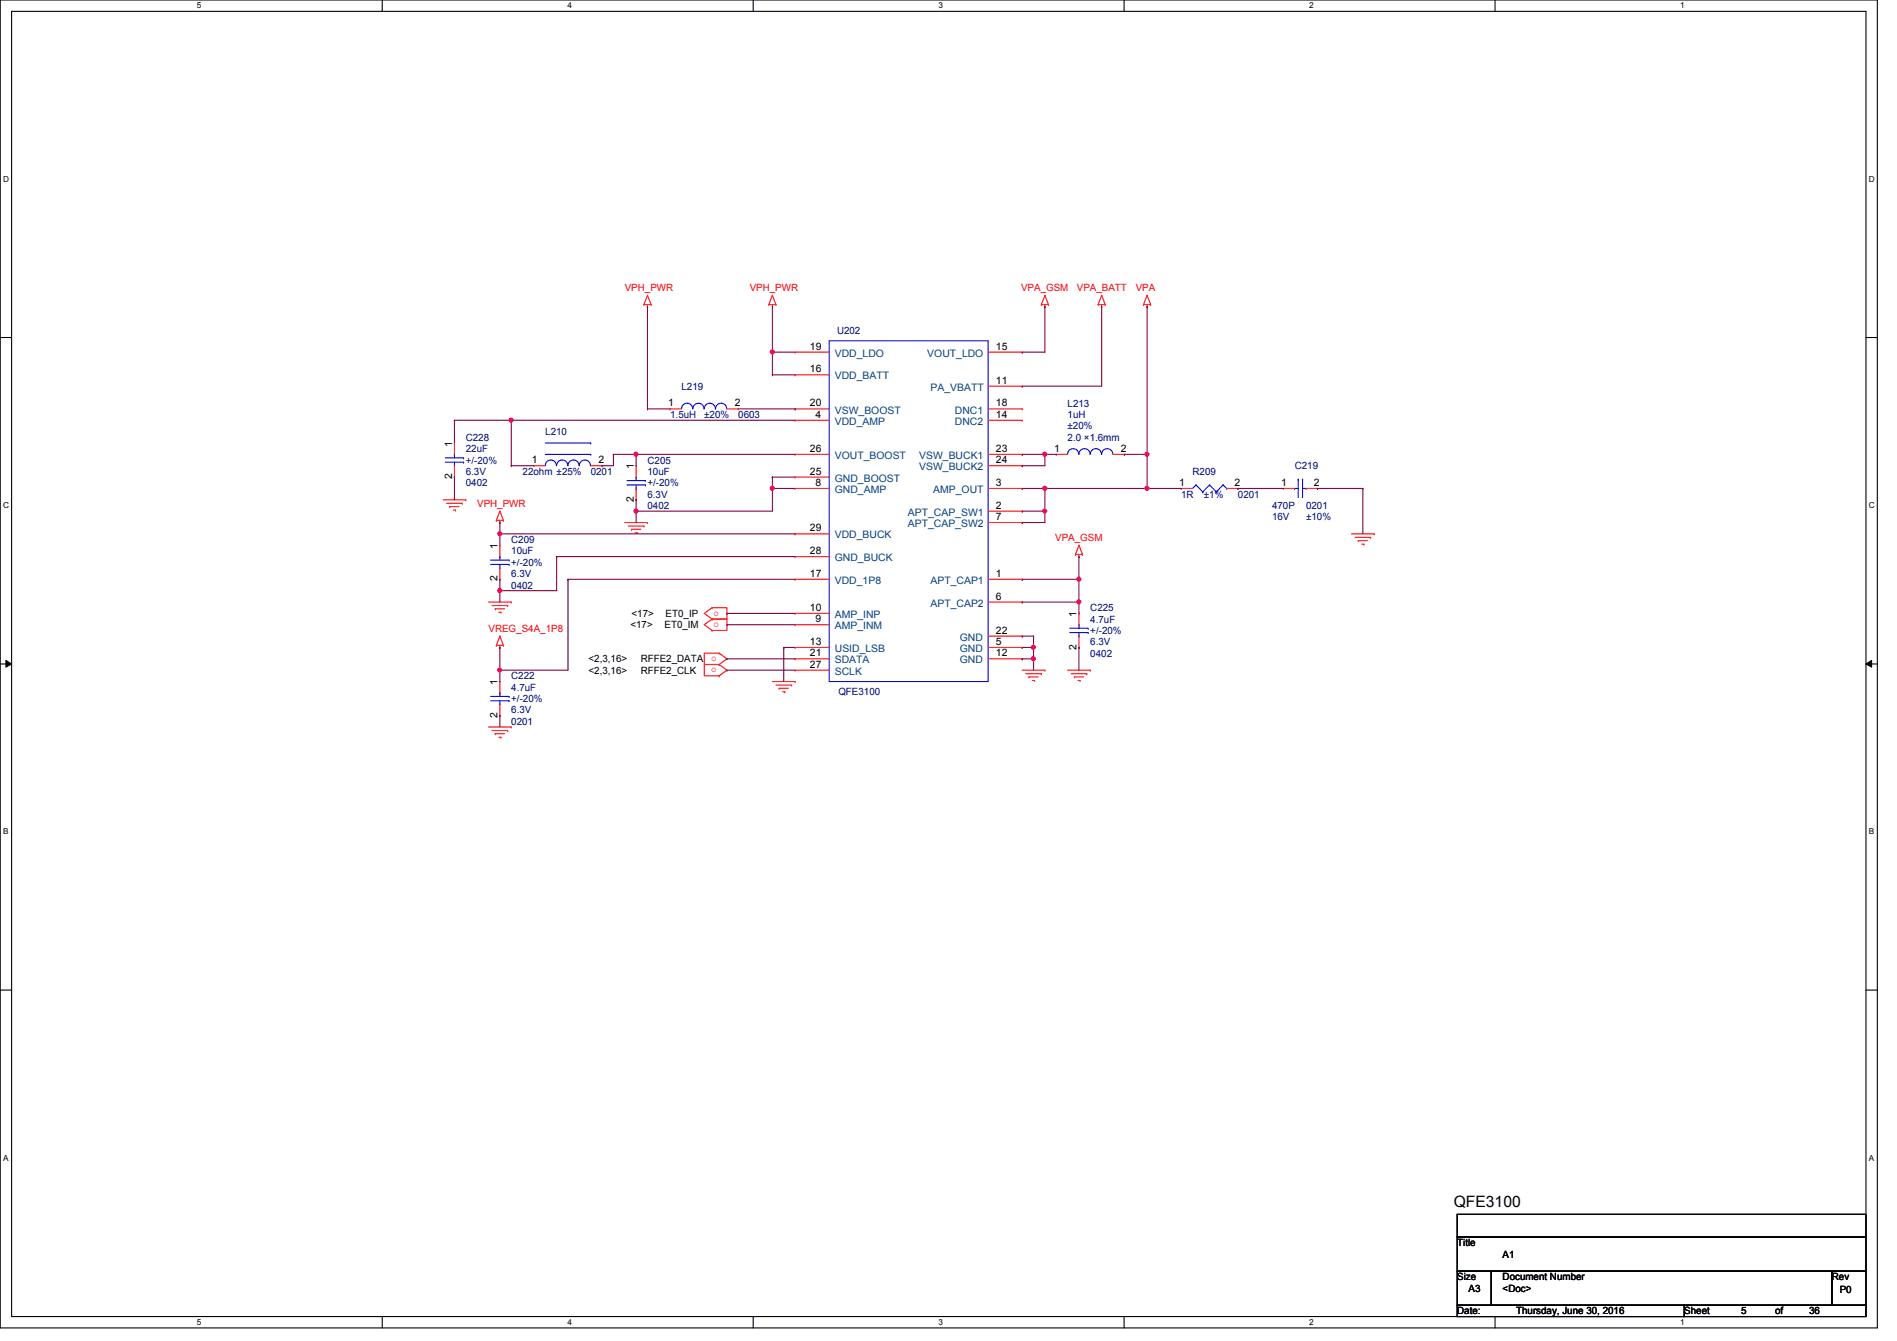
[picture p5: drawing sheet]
<svg xmlns="http://www.w3.org/2000/svg" width="297mm" height="210mm" viewBox="0 0 297 210" stroke-linecap="round" stroke-linejoin="round" font-family="sans-serif">
<path d="M0 0h294v207.9h-294zM1.8 1.8h290.4v204.3h-290.4z" fill="none" stroke="#000" stroke-width=".17"/>
<g fill="#fff">
<path d="M30.8 .2h.7v1.4h-.7z"/>
<path d="M30.8 206.2h.7v1.4h-.7z"/>
</g>
<path d="M59.9 0v1.8M59.9 206.1v1.8" fill="none" stroke="#000" stroke-width=".17"/>
<g fill="#fff">
<path d="M88.9 .2h.6v1.4h-.6z"/>
<path d="M88.9 206.2h.6v1.4h-.6z"/>
</g>
<path d="M117.9 0v1.8M117.9 206.1v1.8" fill="none" stroke="#000" stroke-width=".17"/>
<g fill="#fff">
<path d="M146.9 .2h.7v1.4h-.7z"/>
<path d="M146.9 206.2h.7v1.4h-.7z"/>
</g>
<path d="M176 0v1.8M176 206.1v1.8" fill="none" stroke="#000" stroke-width=".17"/>
<g fill="#fff">
<path d="M205 .2h.7v1.4h-.7z"/>
<path d="M205 206.2h.7v1.4h-.7z"/>
</g>
<path d="M234.1 0v1.8M234.1 206.1v1.8" fill="none" stroke="#000" stroke-width=".17"/>
<g fill="#fff">
<path d="M263.1 .2h.7v1.4h-.7z"/>
<path d="M263.1 206.2h.7v1.4h-.7z"/>
<path d="M.5 27.3h.9v1.4h-.9z"/>
<path d="M292.6 27.3h.9v1.4h-.9z"/>
<path d="M.5 78.4h.9v1.4h-.9z"/>
<path d="M292.6 78.4h.9v1.4h-.9z"/>
</g>
<path d="M0 52.8h1.8M292.2 52.8h1.8" fill="none" stroke="#000" stroke-width=".17"/>
<g fill="#fff">
<path d="M.5 129.5h.8v1.4h-.8z"/>
<path d="M292.6 129.5h.9v1.4h-.9z"/>
</g>
<path d="M0 103.9h1.8M292.2 103.9h1.8" fill="none" stroke="#000" stroke-width=".17"/>
<path d="M.9 103.4l.9 .5-.9 .5zM292.2 103.9l.9-.5v1z" fill="#000"/>
<path d="M.9 103.4l.9 .5-.9 .5zM292.2 103.9l.9-.5v1z" fill="none" stroke="#000" stroke-width=".16"/>
<g fill="#fff">
<path d="M.5 180.5h.8v1.4h-.8z"/>
<path d="M292.6 180.5h.9v1.4h-.9z"/>
</g>
<path d="M0 155h1.8M292.2 155h1.8M228.2 190.1h64v3.5h-64zM228.2 193.6h64v5.4h-64zM228.2 199h5.3v5.3h-5.3zM233.5 199h53.3v5.3h-53.3zM286.8 199h5.4v5.3h-5.4zM228.2 204.3h35.5v1.8h-35.5zM263.7 204.3h28.5v1.8h-28.5z" fill="none" stroke="#000" stroke-width=".17"/>
<g fill="none" stroke="#f00" stroke-width=".17">
<path d="M100.8 47.7h.1M100.8 47.7h1.1M101.4 48h.1M101.4 46.2h.1M101.4 47.7v.3M101.4 46.2l.5 1.5M101.4 46.2l-.6 1.5M101.9 47.7h.1M120.4 47.7h.1M120.4 47.7h1.1M120.9 48h.1M120.9 46.2h.1"/>
<path d="M120.9 47.7v.3M120.9 46.2l.6 1.5M120.9 46.2l-.5 1.5M121.5 47.7h.1M124.5 55.1h.1M124.5 58.7h.1M124.5 55.1h5.3M124.5 58.7h5.3M154.7 55.1h5.4M160.1 55.1h.1M163.1 47.7h.1M163.1 47.7h1.1"/>
<path d="M163.6 48h.1M163.6 46.2h.1M163.6 47.7v.3M163.6 46.2l-.5 1.5M163.6 46.2l.6 1.5M164.2 47.7h.1M172 47.7h.1M172 47.7h1.1M172.5 48h.1M172.5 46.2h.1M172.5 47.7v.3M172.5 46.2l-.5 1.5"/>
<path d="M172.5 46.2l.6 1.5M173.1 47.7h.1M179.1 47.7h.1M179.1 47.7h1.1M179.6 48h.1M179.6 46.2h.1M179.6 47.7v.3M179.6 46.2l.6 1.5M179.6 46.2l-.5 1.5M180.2 47.7h.1M69.4 78.2h3.5M69.9 78.8h2.5"/>
<path d="M70.4 79.3h.1M70.4 79.3h1.5M71 79.8h.3M71.2 69.3h.1M71.2 74.7h.1M71.2 69.3v1.8M71.2 72.9v1.8M71.3 79.8h.1M72.4 78.8h.1M72.9 78.2h.1M83.6 72.9h.1M83.6 72.9h1.8"/>
<path d="M92.5 72.9h1.8M94.3 72.9h.1M99.6 72.9h.1M99.6 78.2h.1M99.6 72.9v1.8M99.6 76.5v1.7M104.9 64h.1M104.9 64h1.8M113.8 64h1.8M115.6 64h.1M124.5 64h.1M124.5 65.8h.1"/>
<path d="M124.5 71.1h.1M124.5 74.7h.1M124.5 76.5h.1M124.5 64h5.3M124.5 65.8h5.3M124.5 71.1h5.3M124.5 76.5h5.3M124.5 74.7h5.3M154.7 60.5h5.4M154.7 64h5.4M154.7 65.8h5.4M154.7 71.1h5.4"/>
<path d="M154.7 72.9h5.4M154.7 76.5h5.4M160.1 60.5h.1M160.1 64h.1M160.1 65.8h.1M160.1 71.1h.1M160.1 72.9h.1M160.1 76.5h.1M165.4 71.1h.1M165.4 71.1h1.8M174.3 71.1h1.8M176.1 71.1h.1"/>
<path d="M185 76.5h.1M185 76.5h1.7M192.1 76.5h1.7M193.8 76.5h.1M201 76.5h.1M201 76.5h1.7M204.5 76.5h1.8M206.3 76.5h.1M76.5 94.2h3.5M77 94.8h2.5M77.6 95.3h.1M77.6 95.3h1.4"/>
<path d="M77.7 81.4h.1M77.7 81.4h1.1M78.1 95.8h.3M78.3 99.6h.1M78.3 81.8h.1M78.3 80h.1M78.3 85.3h.1M78.3 90.7h.1M78.3 81.4v.4M78.3 85.3v1.8M78.3 88.9v1.8M78.3 99.6l-.6 1.4"/>
<path d="M78.3 99.6l.5 1.4M78.3 80l.5 1.4M78.3 80l-.6 1.4M78.4 95.8h.1M78.8 81.4h.1M79.5 94.8h.1M80 94.2h.1M97.8 81.8h3.6M98.4 82.3h2.4M98.9 82.8h.1M98.9 82.8h1.4M99.4 83.4h.4"/>
<path d="M99.8 83.4h.1M100.8 82.3h.1M101.4 81.8h.1M111.5 96.9h.1M111.5 98.7h.1M111.5 96.9h2.3v1.8h-2.3M111.5 95.1h.1M111.5 95.1h2.3v1.8h-2.3M111.5 96.9l-1.2 .9 1.2 .9M111.5 95.1l-1.2 .9 1.2 .9M124.5 83.6h.1M124.5 87.1h.1"/>
<path d="M124.5 90.7h.1M124.5 96h.1M124.5 97.8h.1M124.5 83.6h5.3M124.5 87.1h5.3M124.5 90.7h5.3M124.5 96h5.3M124.5 97.8h5.3M154.7 81.8h5.4M154.7 94.2h5.4M154.7 80h5.4M154.7 90.7h5.4"/>
<path d="M154.7 99.6h5.4M160.1 80h.1M160.1 81.8h.1M160.1 90.7h.1M160.1 94.2h.1M160.1 99.6h.1M168.4 86.8h.1M168.4 86.8h1.1M168.9 87.1h.1M168.9 85.3h.1M168.9 96h.1M168.9 86.8v.3"/>
<path d="M168.9 96v1.8M168.9 99.6v1.7M168.9 85.3l-.5 1.5M168.9 85.3l.6 1.5M169.5 86.8h.1M211.6 83.6h3.6M212.2 84.1h2.4M212.7 84.6h.1M212.7 84.6h1.4M213.2 85.2h.4M213.6 85.2h.1M214.6 84.1h.1"/>
<path d="M215.2 83.6h.1M76.5 113.8h3.5M77 114.3h2.5M77.6 114.9h.1M77.6 114.9h1.4M77.7 101h.1M77.7 101h1.1M78.1 115.4h.3M78.3 101.3h.1M78.3 106.7h.1M78.3 112h.1M78.3 101v.3"/>
<path d="M78.3 106.7v1.8M78.3 110.2v1.8M78.4 115.4h.1M78.8 101h.1M79.5 114.3h.1M80 113.8h.1M112.6 102.2h.1M112.6 104h.1M112.6 102.2h-2.3v1.8h2.3M112.6 105.8h.1M112.6 104h-2.3v1.8h2.3M112.6 102.2l1.2 .9-1.2 .9"/>
<path d="M112.6 104l1.2 .9-1.2 .9M120.9 106.7h3.6M121.5 107.2h2.4M122 107.7h.1M122 107.7h1.4M122.6 108.3h.3M122.9 108.3h.1M123.9 107.2h.1M124.5 106.7h.1M124.5 101.3h.1M124.5 103.1h.1M124.5 104.9h.1"/>
<path d="M124.5 104.9h5.3M124.5 101.3h5.3M124.5 103.1h5.3M154.7 101.3h5.4M154.7 103.1h5.4M160.1 101.3h.1M160.1 103.1h.1M160.1 104.9h3.5M160.6 105.5h2.5M161.1 106h.1M161.1 106h1.5M161.7 106.5h.3"/>
<path d="M162 106.5h.1M163.1 105.5h.1M163.6 104.9h.1M167.2 104.9h3.5M167.7 105.5h2.5M168.2 106h.1M168.2 106h1.5M168.8 106.5h.3M168.9 101.3h.1M169.1 106.5h.1M170.2 105.5h.1M170.7 104.9h.1"/>
</g>
<g fill="none" stroke="#00f" stroke-width=".17">
<path d="M129.8 53.3h24.9v53.4h-24.9zM69.7 71.7h2.9M69.7 72.3h2.9M71.2 71.1h.1M71.2 72.9h.1M71.2 71.1v.6M71.2 72.3v.6M72.6 71.7h.1M72.6 72.3h.1M85.4 72.9a.87 .87 0 0 1 .9-.9 .87 .87 0 0 1 .8 .9M85.4 71.1h7.1M85.4 69.3h7.1"/>
<path d="M87.2 72.9a.87 .87 0 0 1 .8-.9 .87 .87 0 0 1 .9 .9M88.9 72.9a.87 .87 0 0 1 .9-.9 .87 .87 0 0 1 .9 .9M90.7 72.9a.87 .87 0 0 1 .9-.9 .87 .87 0 0 1 .9 .9M92.5 71.1h.1M92.5 69.3h.1M98.2 75.2h2.8M98.2 75.9h2.8M99.6 74.7h.1M99.6 76.5h.1M99.6 74.7v.5M99.6 75.9v.6M101 75.2h.1"/>
<path d="M101 75.9h.1M106.7 64a.87 .87 0 0 1 .9-.9 .87 .87 0 0 1 .9 .9M108.5 64a.87 .87 0 0 1 .9-.9 .87 .87 0 0 1 .8 .9M110.3 64a.87 .87 0 0 1 .8-.9 .87 .87 0 0 1 .9 .9M112.1 64a.87 .87 0 0 1 .8-.9 .87 .87 0 0 1 .9 .9M167.2 71.1a.87 .87 0 0 1 .8-.9 .87 .87 0 0 1 .9 .9M168.9 71.1a.87 .87 0 0 1 .9-.9 .87 .87 0 0 1 .9 .9M170.7 71.1a.87 .87 0 0 1 .9-.9 .87 .87 0 0 1 .9 .9M172.5 71.1a.87 .87 0 0 1 .9-.9 .87 .87 0 0 1 .8 .9M187.3 75.9h.1M187.3 75.9l-.6 .6M187.3 75.9l1 1.1"/>
<path d="M188.3 77h.1M189.4 75.9h.1M189.4 75.9l-1.1 1.1M189.4 75.9l1.1 1.1M190.5 77h.1M191.5 75.9h.1M191.5 75.9l-1 1.1M191.5 75.9l.6 .6M192.1 76.5h.1M202.7 76.5h.1M202.7 76.5h.6M203.3 75h.1"/>
<path d="M203.3 75v2.9M204 75h.1M204 75v2.9M204 76.5h.5M204.5 76.5h.1M76.8 87.7h2.9M76.8 88.3h2.9M78.3 87.1h.1M78.3 88.9h.1M78.3 87.1v.6M78.3 88.3v.6M79.7 87.7h.1"/>
<path d="M79.7 88.3h.1M167.5 98.3h2.9M167.5 99h2.9M168.9 97.8h.1M168.9 99.6h.1M168.9 97.8v.5M168.9 99v.6M170.4 98.3h.1M170.4 99h.1M76.8 109h2.9M76.8 109.7h2.9M78.3 108.5h.1"/>
<path d="M78.3 110.2h.1M78.3 108.5v.5M78.3 109.7v.5M79.7 109h.1M79.7 109.7h.1"/>
</g>
<path d="M179.6 48h.1M179.6 48v23.1" fill="none" stroke="#800040" stroke-width=".17"/>
<circle cx="179.6" cy="71.1" r=".32" fill="#f0f"/>
<circle cx="179.6" cy="71.1" r=".32" fill="none" stroke="#f0f" stroke-width=".17"/>
<g fill="none" stroke="#800040" stroke-width=".17">
<path d="M101.4 48h.1M101.4 48v16M120.9 55.1h.1M120.9 58.7h.1M120.9 55.1h3.6M120.9 55.1v3.6M120.9 58.7h3.6M172.5 48h.1M172.5 48v12.5M71.2 65.8h.1M71.2 65.8h8.8M101.4 64h.1"/>
<path d="M101.4 64h3.5M168.9 87.1h.1M168.9 87.1v3.6"/>
</g>
<circle cx="80" cy="65.8" r=".32" fill="#f0f"/>
<circle cx="80" cy="65.8" r=".32" fill="none" stroke="#f0f" stroke-width=".17"/>
<g fill="none" stroke="#800040" stroke-width=".17">
<path d="M71.2 65.8h.1M71.2 74.7h.1M71.2 65.8v3.5M71.2 74.7v3.5M80 65.8h.1M80 72.9h.1M80 65.8v7.1M80 65.8h44.5M80 72.9h3.6M94.3 72.9h.1M96.1 71.1h.1M96.1 71.1v1.8h-1.8"/>
<path d="M96.1 71.1h28.4M99.6 71.1h.1M99.6 71.1v1.8"/>
</g>
<circle cx="99.6" cy="71.1" r=".32" fill="#f0f"/>
<circle cx="99.6" cy="71.1" r=".32" fill="none" stroke="#f0f" stroke-width=".17"/>
<path d="M99.6 78.2h.1M99.6 78.2v1.8" fill="none" stroke="#800040" stroke-width=".17"/>
<circle cx="99.6" cy="80" r=".32" fill="#f0f"/>
<circle cx="99.6" cy="80" r=".32" fill="none" stroke="#f0f" stroke-width=".17"/>
<path d="M120.9 74.7h.1M120.9 76.5h.1M120.9 74.7h3.6M120.9 74.7v5.3h-21.3M120.9 76.5h3.6M99.6 80h.1" fill="none" stroke="#800040" stroke-width=".17"/>
<circle cx="120.9" cy="76.4" r=".32" fill="#f0f"/>
<circle cx="120.9" cy="76.4" r=".32" fill="none" stroke="#f0f" stroke-width=".17"/>
<path d="M78.3 83.6h.1M78.3 83.6h46.2M99.6 80h.1M99.6 80v1.8" fill="none" stroke="#800040" stroke-width=".17"/>
<circle cx="78.2" cy="83.5" r=".32" fill="#f0f"/>
<circle cx="78.2" cy="83.5" r=".32" fill="none" stroke="#f0f" stroke-width=".17"/>
<path d="M78.3 90.7h.1M78.3 92.5h.1M78.3 90.7v3.5M87.2 87.1h.1M87.2 87.1h37.3M87.2 87.1v5.4" fill="none" stroke="#800040" stroke-width=".17"/>
<circle cx="78.2" cy="92.4" r=".32" fill="#f0f"/>
<circle cx="78.2" cy="92.4" r=".32" fill="none" stroke="#f0f" stroke-width=".17"/>
<g fill="none" stroke="#800040" stroke-width=".17">
<path d="M78.3 81.8h.1M78.3 92.5h.1M78.3 83.6h.1M78.3 81.8v3.5M78.3 92.5h8.9M88.9 90.7h.1M88.9 90.7h35.6M88.9 90.7v14.2M78.3 112h.1M78.3 101.3h.1M78.3 104.9h.1M78.3 101.3v5.4"/>
<path d="M78.3 112v1.8"/>
</g>
<circle cx="78.2" cy="104.9" r=".32" fill="#f0f"/>
<circle cx="78.2" cy="104.9" r=".32" fill="none" stroke="#f0f" stroke-width=".17"/>
<g fill="none" stroke="#800040" stroke-width=".17">
<path d="M160.1 55.1h.1M160.1 55.1h3.5M160.1 60.5h.1M160.1 71.1h.1M160.1 60.5h12.4M160.1 71.1h3.5M163.6 71.1h.1M163.6 71.1v1.8M113.8 96h.1M113.8 97.8h.1M113.8 96h10.7M113.8 97.8h10.7"/>
<path d="M78.3 104.9h.1M78.3 104.9h10.6M113.8 103.1h.1M113.8 104.9h.1M113.8 104.9h10.7M113.8 103.1h10.7M122.7 101.3h.1M122.7 101.3v5.4M122.7 101.3h1.8"/>
</g>
<circle cx="163.6" cy="71.1" r=".32" fill="#f0f"/>
<circle cx="163.6" cy="71.1" r=".32" fill="none" stroke="#f0f" stroke-width=".17"/>
<g fill="none" stroke="#800040" stroke-width=".17">
<path d="M160.1 72.9h.1M160.1 76.5h.1M160.1 72.9h3.5M160.1 76.5h3.5M163.6 71.1h.1M163.6 76.5h.1M163.6 71.1h1.8M163.6 76.5v5.3h-3.5M176.1 71.1h.1M176.1 71.1h3.5M179.6 76.5h.1M179.6 71.1h.1"/>
<path d="M179.6 76.5h5.4M179.6 71.1v5.4M193.8 76.5h.1M193.8 76.5h7.2M206.3 76.5h.1M206.3 76.5h7.1M213.4 76.5h.1M213.4 76.5v7.1M160.1 80h.1M160.1 81.8h.1M160.1 80h3.5M163.6 80h.1"/>
</g>
<circle cx="163.6" cy="80" r=".32" fill="#f0f"/>
<circle cx="163.6" cy="80" r=".32" fill="none" stroke="#f0f" stroke-width=".17"/>
<circle cx="163.6" cy="76.4" r=".32" fill="#f0f"/>
<circle cx="163.6" cy="76.4" r=".32" fill="none" stroke="#f0f" stroke-width=".17"/>
<path d="M163.6 76.5h.1M163.6 76.5h16" fill="none" stroke="#800040" stroke-width=".17"/>
<circle cx="179.6" cy="76.4" r=".32" fill="#f0f"/>
<circle cx="179.6" cy="76.4" r=".32" fill="none" stroke="#f0f" stroke-width=".17"/>
<path d="M160.1 90.7h.1M160.1 90.7h8.8M168.9 90.7h.1M168.9 90.7v3.5" fill="none" stroke="#800040" stroke-width=".17"/>
<circle cx="168.9" cy="90.7" r=".32" fill="#f0f"/>
<circle cx="168.9" cy="90.7" r=".32" fill="none" stroke="#f0f" stroke-width=".17"/>
<path d="M160.1 94.2h.1M160.1 94.2h8.8" fill="none" stroke="#800040" stroke-width=".17"/>
<circle cx="168.9" cy="94.2" r=".32" fill="#f0f"/>
<circle cx="168.9" cy="94.2" r=".32" fill="none" stroke="#f0f" stroke-width=".17"/>
<path d="M161.8 99.6h.1M161.8 99.6v1.7M168.9 94.2h.1M168.9 94.2v1.8M168.9 101.3h.1M168.9 101.3v3.6" fill="none" stroke="#800040" stroke-width=".17"/>
<circle cx="161.8" cy="101.3" r=".32" fill="#f0f"/>
<circle cx="161.8" cy="101.3" r=".32" fill="none" stroke="#f0f" stroke-width=".17"/>
<path d="M160.1 99.6h.1M160.1 99.6h1.7M160.1 101.3h.1M160.1 103.1h.1M160.1 101.3h1.7M160.1 103.1h1.7M161.8 101.3h.1M161.8 103.1h.1M161.8 101.3v3.6" fill="none" stroke="#800040" stroke-width=".17"/>
<circle cx="161.8" cy="103.1" r=".32" fill="#f0f"/>
<circle cx="161.8" cy="103.1" r=".32" fill="none" stroke="#f0f" stroke-width=".17"/>
<path d="M120.9 55.1h.1M120.9 48v7.1M163.6 48h.1M163.6 48v7.1M115.6 64h8.9M124.5 64h.1" fill="none" stroke="#800040" stroke-width=".17"/>
<circle cx="120.9" cy="55.1" r=".32" fill="#f0f"/>
<circle cx="120.9" cy="55.1" r=".32" fill="none" stroke="#f0f" stroke-width=".17"/>
<circle cx="179.6" cy="71.1" r=".32" fill="#f0f"/>
<circle cx="179.6" cy="71.1" r=".32" fill="none" stroke="#f0f" stroke-width=".17"/>
<circle cx="80" cy="65.8" r=".32" fill="#f0f"/>
<circle cx="80" cy="65.8" r=".32" fill="none" stroke="#f0f" stroke-width=".17"/>
<circle cx="99.6" cy="71.1" r=".32" fill="#f0f"/>
<circle cx="99.6" cy="71.1" r=".32" fill="none" stroke="#f0f" stroke-width=".17"/>
<circle cx="99.6" cy="80" r=".32" fill="#f0f"/>
<circle cx="99.6" cy="80" r=".32" fill="none" stroke="#f0f" stroke-width=".17"/>
<circle cx="120.9" cy="76.4" r=".32" fill="#f0f"/>
<circle cx="120.9" cy="76.4" r=".32" fill="none" stroke="#f0f" stroke-width=".17"/>
<circle cx="78.2" cy="83.5" r=".32" fill="#f0f"/>
<circle cx="78.2" cy="83.5" r=".32" fill="none" stroke="#f0f" stroke-width=".17"/>
<circle cx="78.2" cy="92.4" r=".32" fill="#f0f"/>
<circle cx="78.2" cy="92.4" r=".32" fill="none" stroke="#f0f" stroke-width=".17"/>
<circle cx="78.2" cy="104.9" r=".32" fill="#f0f"/>
<circle cx="78.2" cy="104.9" r=".32" fill="none" stroke="#f0f" stroke-width=".17"/>
<circle cx="163.6" cy="71.1" r=".32" fill="#f0f"/>
<circle cx="163.6" cy="71.1" r=".32" fill="none" stroke="#f0f" stroke-width=".17"/>
<circle cx="163.6" cy="80" r=".32" fill="#f0f"/>
<circle cx="163.6" cy="80" r=".32" fill="none" stroke="#f0f" stroke-width=".17"/>
<circle cx="163.6" cy="76.4" r=".32" fill="#f0f"/>
<circle cx="163.6" cy="76.4" r=".32" fill="none" stroke="#f0f" stroke-width=".17"/>
<circle cx="179.6" cy="76.4" r=".32" fill="#f0f"/>
<circle cx="179.6" cy="76.4" r=".32" fill="none" stroke="#f0f" stroke-width=".17"/>
<circle cx="168.9" cy="90.7" r=".32" fill="#f0f"/>
<circle cx="168.9" cy="90.7" r=".32" fill="none" stroke="#f0f" stroke-width=".17"/>
<circle cx="168.9" cy="94.2" r=".32" fill="#f0f"/>
<circle cx="168.9" cy="94.2" r=".32" fill="none" stroke="#f0f" stroke-width=".17"/>
<circle cx="161.8" cy="101.3" r=".32" fill="#f0f"/>
<circle cx="161.8" cy="101.3" r=".32" fill="none" stroke="#f0f" stroke-width=".17"/>
<circle cx="161.8" cy="103.1" r=".32" fill="#f0f"/>
<circle cx="161.8" cy="103.1" r=".32" fill="none" stroke="#f0f" stroke-width=".17"/>
<circle cx="120.9" cy="55.1" r=".32" fill="#f0f"/>
<circle cx="120.9" cy="55.1" r=".32" fill="none" stroke="#f0f" stroke-width=".17"/>
<text font-size="2.5" x="227.6" y="188.9">QFE3100</text>
<g font-size="1.6" fill="#f00">
<text x="97.8" y="45.6">VPH_PWR</text>
<text x="117.4" y="45.6">VPH_PWR</text>
<text x="159.9" y="45.6">VPA_GSM</text>
<text x="168.6" y="45.6">VPA_BATT</text>
<text x="177.8" y="45.6">VPA</text>
<text x="74.7" y="79.3">VPH_PWR</text>
<text x="165.2" y="84.7">VPA_GSM</text>
<text x="76.5" y="98.9">VREG_S4A_1P8</text>
<text x="111.7" y="98.1">o</text>
<text x="111.7" y="96.4">o</text>
<text x="111.3" y="103.5">o</text>
<text x="111.3" y="105.2">o</text>
</g>
<g font-size="1.6" fill="#000080">
<text x="131.1" y="52.3">U202</text>
<text x="104.9" y="65.4">1.5uH</text>
<text x="106.7" y="61">L219</text>
<text x="110.3" y="65.4">±20%</text>
<text x="115.6" y="65.4">0603</text>
<text x="167.2" y="63.7">L213</text>
<text x="167.2" y="65.4">1uH</text>
<text x="72.9" y="69">C228</text>
<text x="72.9" y="70.8">22uF</text>
<text x="85.4" y="68.1">L210</text>
<text x="167.2" y="67.2">±20%</text>
<text x="167.2" y="69">2.0 ×1.6mm</text>
<text x="72.9" y="76.1">0402</text>
<text x="72.9" y="74.3">6.3V</text>
<text x="72.9" y="72.6">+/-20%</text>
<text x="81.8" y="74.3">22ohm ±25%</text>
<text x="92.5" y="74.3">0201</text>
<text x="101.4" y="72.6">C205</text>
<text x="101.4" y="74.3">10uF</text>
<text x="101.4" y="77.9">6.3V</text>
<text x="101.4" y="76.1">+/-20%</text>
<text x="185" y="77.9">1R</text>
<text x="186.7" y="74.3">R209</text>
<text x="188.5" y="77.9">±1%</text>
<text x="193.8" y="77.9">0201</text>
<text x="202.7" y="73.4">C219</text>
<text x="101.4" y="79.7">0402</text>
<text x="199.2" y="79.7">470P</text>
<text x="199.2" y="81.4">16V</text>
<text x="204.5" y="79.7">0201</text>
<text x="204.5" y="81.4">±10%</text>
<text x="80" y="85">C209</text>
<text x="80" y="86.8">10uF</text>
<text x="80" y="88.6">+/-20%</text>
<text x="80" y="92.1">0402</text>
<text x="80" y="90.3">6.3V</text>
<text x="170.7" y="95.7">C225</text>
<text x="170.7" y="97.5">4.7uF</text>
<text x="170.7" y="101">6.3V</text>
<text x="170.7" y="99.2">+/-20%</text>
<text x="80" y="106.3">C222</text>
<text x="170.7" y="102.8">0402</text>
<text x="80" y="108.1">4.7uF</text>
<text x="80" y="113.5">0201</text>
<text x="80" y="111.7">6.3V</text>
<text x="80" y="109.9">+/-20%</text>
<text x="131.3" y="108.8">QFE3100</text>
</g>
<g font-size="1.6">
<text x="126.8" y="54.7">19</text>
<text x="126.8" y="58.3">16</text>
<text x="156" y="54.7">15</text>
<text x="104.6" y="63.6">1</text>
<text x="115.1" y="63.6">2</text>
<text x="126.8" y="63.6">20</text>
<text x="127.7" y="65.4">4</text>
<text x="156" y="60.1">11</text>
<text x="156" y="63.6">18</text>
<text x="156" y="65.4">14</text>
<text x="70.8" y="69.9" transform="rotate(-90 70.8 69.9)">1</text>
<text x="126.8" y="70.7">26</text>
<text x="156" y="70.7">23</text>
<text x="165.1" y="70.7">1</text>
<text x="175.5" y="70.7">2</text>
<text x="70.8" y="75" transform="rotate(-90 70.8 75)">2</text>
<text x="83.3" y="72.5">1</text>
<text x="93.7" y="72.5">2</text>
<text x="99.2" y="73.4" transform="rotate(-90 99.2 73.4)">1</text>
<text x="126.8" y="74.3">25</text>
<text x="127.7" y="76.1">8</text>
<text x="156" y="72.5">24</text>
<text x="156" y="76.1">3</text>
<text x="184.6" y="76.1">1</text>
<text x="193.3" y="76.1">2</text>
<text x="200.6" y="76.1">1</text>
<text x="205.7" y="76.1">2</text>
<text x="99.2" y="78.6" transform="rotate(-90 99.2 78.6)">2</text>
<text x="126.8" y="83.2">29</text>
<text x="156" y="79.6">2</text>
<text x="156" y="81.4">7</text>
<text x="77.9" y="85.9" transform="rotate(-90 77.9 85.9)">1</text>
<text x="126.8" y="86.7">28</text>
<text x="77.9" y="91" transform="rotate(-90 77.9 91)">2</text>
<text x="126.8" y="90.3">17</text>
<text x="126.8" y="95.6">10</text>
<text x="156" y="90.3">1</text>
<text x="156" y="93.9">6</text>
<text x="98.7" y="98.3">&lt;17&gt;</text>
<text x="98.9" y="96.6">&lt;17&gt;</text>
<text x="104.1" y="98.3">ET0_IM</text>
<text x="104.2" y="96.6">ET0_IP</text>
<text x="126.8" y="101">13</text>
<text x="127.7" y="97.4">9</text>
<text x="156" y="99.2">22</text>
<text x="156" y="101">5</text>
<text x="168.6" y="101.7" transform="rotate(-90 168.6 101.7)">2</text>
<text x="168.6" y="96.6" transform="rotate(-90 168.6 96.6)">1</text>
<text x="77.9" y="107.2" transform="rotate(-90 77.9 107.2)">1</text>
<text x="92.2" y="103.7">&lt;2,3,16&gt;</text>
<text x="92.2" y="105.5">&lt;2,3,16&gt;</text>
<text x="100.3" y="103.7">RFFE2_DATA</text>
<text x="100.3" y="105.5">RFFE2_CLK</text>
<text x="126.8" y="102.7">21</text>
<text x="126.8" y="104.5">27</text>
<text x="156" y="102.7">12</text>
<text x="77.9" y="112.4" transform="rotate(-90 77.9 112.4)">2</text>
<text x="228.2" y="195.1">Title</text>
<text x="235.3" y="196.8">A1</text>
<text x="228.2" y="200.4">Size</text>
<text x="230" y="202.2">A3</text>
<text x="235.3" y="200.4">Document Number</text>
<text x="235.3" y="202.2">&lt;Doc&gt;</text>
<text x="286.8" y="200.4">Rev</text>
<text x="288.1" y="202.4">P0</text>
<text x="228.2" y="205.7">Date:</text>
<text x="237.4" y="205.7">Thursday, June 30, 2016</text>
<text x="263.7" y="205.7">Sheet</text>
<text x="272.6" y="205.7">5</text>
<text x="278" y="205.7">of</text>
<text x="283.3" y="205.7">36</text>
</g>
<g font-size="1.6" fill="#004080">
<text x="130.7" y="55.8">VDD_LDO</text>
<text x="130.7" y="59.4">VDD_BATT</text>
<text x="145.2" y="55.8">VOUT_LDO</text>
<text x="130.7" y="64.7">VSW_BOOST</text>
<text x="145.7" y="61.2">PA_VBATT</text>
<text x="149.5" y="64.7">DNC1</text>
<text x="130.7" y="66.5">VDD_AMP</text>
<text x="130.7" y="71.8">VOUT_BOOST</text>
<text x="143.9" y="71.8">VSW_BUCK1</text>
<text x="149.5" y="66.5">DNC2</text>
<text x="130.7" y="75.4">GND_BOOST</text>
<text x="130.7" y="77.2">GND_AMP</text>
<text x="143.9" y="73.6">VSW_BUCK2</text>
<text x="146.1" y="77.2">AMP_OUT</text>
<text x="142.2" y="80.7">APT_CAP_SW1</text>
<text x="142.2" y="82.5">APT_CAP_SW2</text>
<text x="130.7" y="84.3">VDD_BUCK</text>
<text x="130.7" y="87.8">GND_BUCK</text>
<text x="130.7" y="91.4">VDD_1P8</text>
<text x="145.7" y="91.4">APT_CAP1</text>
<text x="145.7" y="95">APT_CAP2</text>
<text x="130.7" y="96.7">AMP_INP</text>
<text x="130.7" y="98.5">AMP_INM</text>
<text x="150.3" y="100.3">GND</text>
<text x="130.7" y="102.1">USID_LSB</text>
<text x="130.7" y="103.8">SDATA</text>
<text x="130.7" y="105.6">SCLK</text>
<text x="150.3" y="102.1">GND</text>
<text x="150.3" y="103.8">GND</text>
</g>
<g font-size="1.3">
<text x="30.8" y="1.3">5</text>
<text x="88.9" y="1.3">4</text>
<text x="146.9" y="1.3">3</text>
<text x="205" y="1.3">2</text>
<text x="263.1" y="1.3">1</text>
<text x=".5" y="28.4">D</text>
<text x="292.6" y="28.4">D</text>
<text x=".5" y="79.5">C</text>
<text x="292.6" y="79.5">C</text>
<text x=".5" y="130.6">B</text>
<text x="292.6" y="130.6">B</text>
<text x=".5" y="181.7">A</text>
<text x="292.6" y="181.7">A</text>
<text x="30.8" y="207.4">5</text>
<text x="88.9" y="207.4">4</text>
<text x="146.9" y="207.4">3</text>
<text x="205" y="207.4">2</text>
<text x="263.1" y="207.4">1</text>
</g>
</svg>
